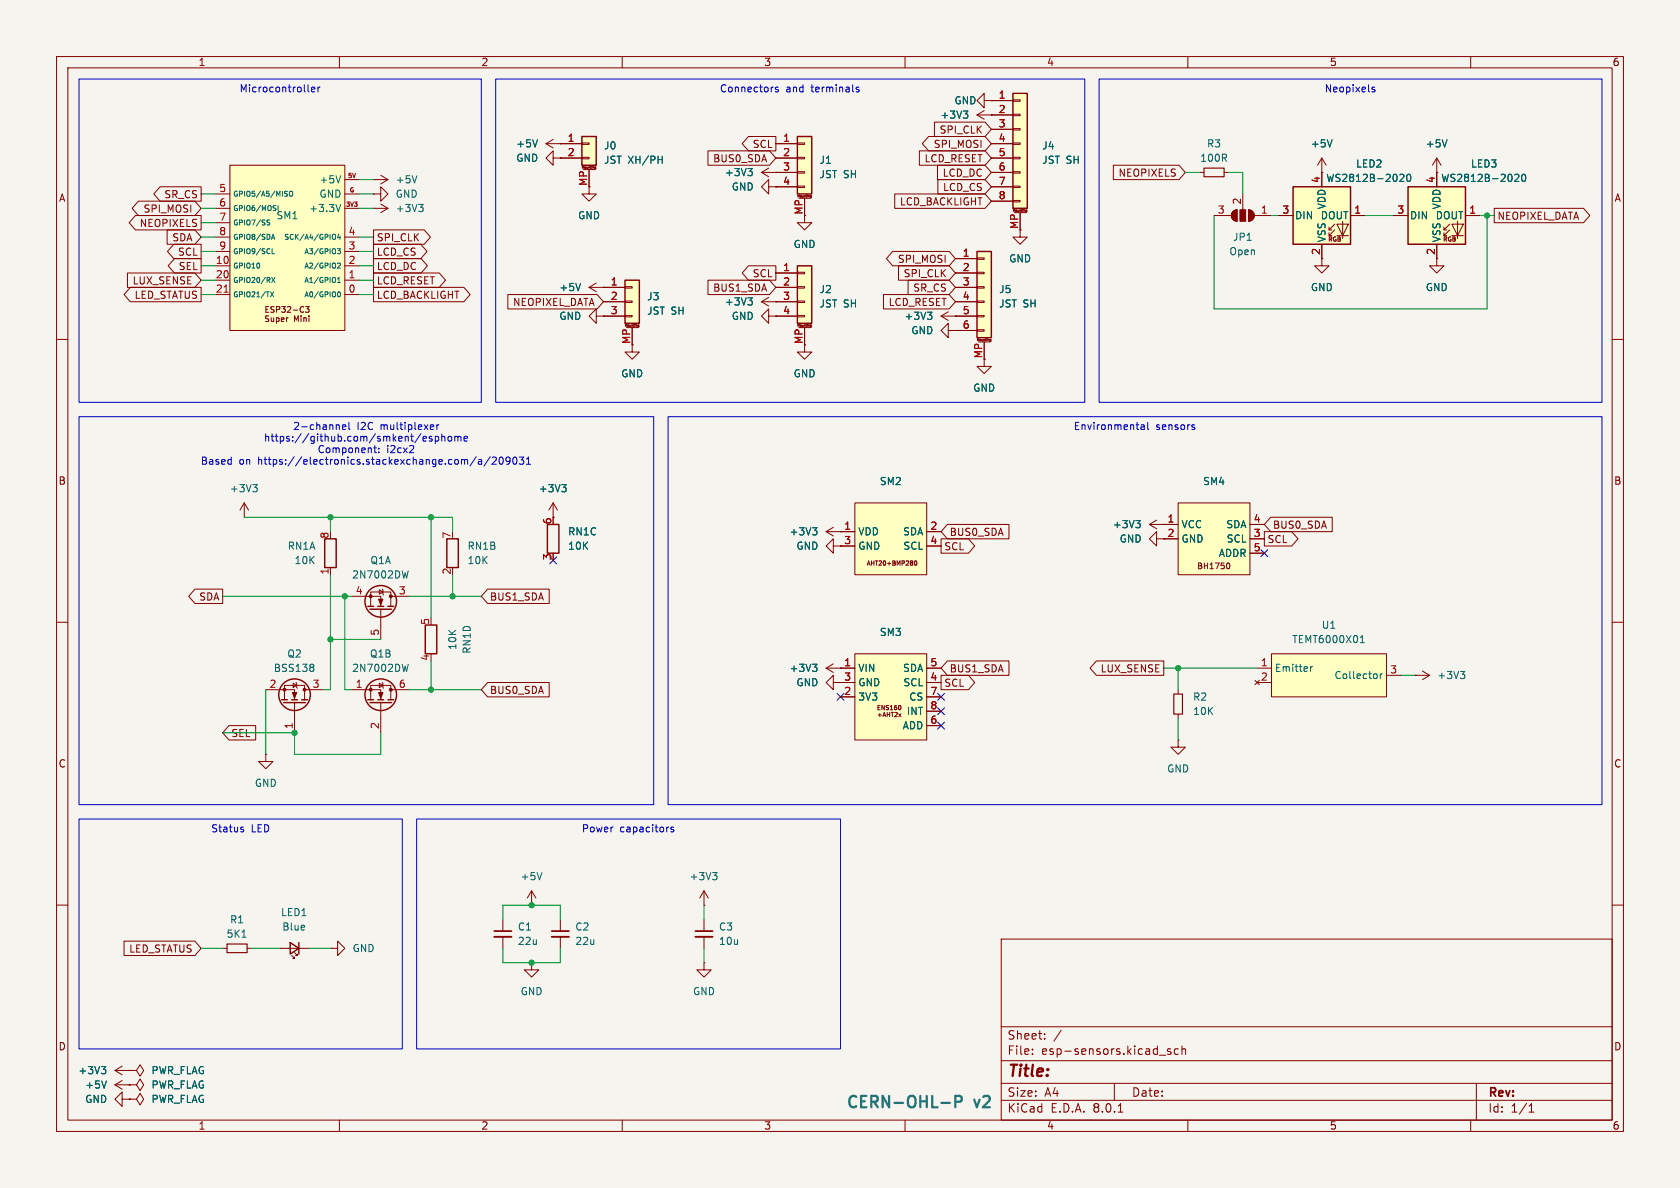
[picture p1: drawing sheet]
<svg xmlns="http://www.w3.org/2000/svg" width="297mm" height="210mm" viewBox="0 0 297 210" stroke-linecap="round" stroke-linejoin="round" font-family="sans-serif">
<path d="M0 0h297v210h-297z" fill="#f5f4ef" stroke="#f5f4ef" stroke-width=".18"/>
<g fill="none" stroke="#840000" stroke-width=".18">
<path d="M10 10h277v190h-277zM12 12h273v186h-273zM60 10v2M110 10v2M160 10v2M210 10v2M260 10v2M10 60h2M285 60h2M10 110h2M285 110h2M10 160h2"/>
<path d="M285 160h2M177 166h108v32h-108zM60 198v2M110 198v2M160 198v2M177 194.5h108M177 191.5h108M177 187.5h108M177 181.5h108M182.5 186.3v.1M182.5 185.5v.1M184.7 183.6v.1"/>
<path d="M184.7 182.8v.1M187.6 182.1l-1.3 2M197 191.5v3M197.7 196.6h.8M205 186.5h1.1M207 185.5l-.4-.1-.2 .2 .1 .2 .5 .2v.3h-.6M208.3 185.5l-.4-.1-.3 .3v.4l.1 .2h.6M209 185.5l.2-.1 .3 .1 .1 .9M209 184.9v1.5M210 198v2M260 198v2M261 191.5v6.5"/>
<path d="M270.3 196.6h.9M270.3 195.5l.4-.4v1.5"/>
</g>
<path d="M79 95.3h2v5h-2z" fill="none" stroke="#840000" stroke-width=".25"/>
<path d="M40.6 29.2h20.4v29.2h-20.4z" fill="#ffffc2"/>
<g fill="none" stroke="#840000" stroke-width=".18">
<path d="M38.1 36.8h2.5M38.1 34.3h2.5M38.1 39.4h2.5M40.6 29.2h20.4v29.2h-20.4zM61 36.8h2.5M61 34.3h2.5M61 31.8h2.5M66 36.8h.1M66 34.3h1.3v-1.3l1.3 1.3-1.3 1.3v-1.3M66 34.3h.1M66 31.8h.1M66 36.8h2.6"/>
<path d="M66 31.8h2.6M67.3 36.1l1.3 .7M67.3 31l1.3 .8M68.6 36.8l-1.3 .8M68.6 31.8l-1.3 .7M38.1 52.1h2.5M38.1 49.5h2.5M38.1 47h2.5M38.1 44.5h2.5M38.1 41.9h2.5M50.8 56.2h.1M54 54.2h.6l-.3 .4 .3 .1v.4l-.1 .1-.5-.1"/>
<path d="M61 52.1h2.5M61 49.5h2.5M61 47h2.5M61 44.5h2.5M61 41.9h2.5M43.2 91.4h.1M43.2 88.9l-.8 1.3M43.2 88.9v2.5M43.2 88.9l.7 1.3M97.8 88.9l-.8 1.3M97.8 88.9v2.5M97.8 88.9l.8 1.3"/>
<path d="M58.4 100.3v1.3M62.2 105.4h5.1v1.8M65.5 107.2v-2.6h3.6v2.6M67.1 104.3l.6 .3-.6 .4zM67.3 107.7v5.3M67.6 104.1l.1 .2v.7l.1 .2M69.1 105.4h3.3M146 118.1l1.3 .8M146 118.1h2.6M147.3 117.3l-1.3 .8M148.6 118.1h.1M94 157.5l-.8 1.3"/>
<path d="M94 157.5v2.5M94 157.5l.7 1.3M124.5 157.5l-.8 1.3M124.5 157.5v2.5M124.5 157.5l.7 1.3M88.9 162.6v2M88.9 165.6v2M94 160h.1M94 170.2v1.3h1.2l-1.2 1.2-1.3-1.2h1.3M94 170.2h.1M99.1 162.6v2M99.1 165.6v2"/>
<path d="M124.5 160h.1M124.5 170.2v1.3h1.2l-1.2 1.2-1.3-1.2h1.3M124.5 170.2h.1M124.5 162.6v2M124.5 165.6v2"/>
</g>
<g fill="none" stroke="#006464" stroke-width=".18">
<path d="M47.3 39.3l.4 .2-.1 .2-.3 .1M47.3 38.9h.4M48.7 36.3l.1 .1M48.7 36.9l.1 .2M49.2 36.3v.9M50.5 33.8h.3M50.6 34.3l.2 .1-.2 .3M51.3 33.8h.2l.2 .1v.5l-.2 .3-.3-.1v-.5zM60.2 36.1l-.4 1.3M60.2 31.1l-.4 1.2M73.7 31.1l-.4 1.2M74 36.1h.8l-.4 .5"/>
<path d="M74.6 36.6l.2 .3v.3l-.2 .2M47.8 51.6l.6 .9M48 42.3l.3-.9 .3 .9M48 49l.6 .9M48.1 42.1h.4M48.1 44v.9h.4M48.4 51.6l-.6 .9M48.6 49l-.6 .9M59 41.4l.2 .1 .1 .2v.5l-.3 .1M59.6 44h.6l-.3 .3 .2 .1v.4h-.4M59.7 51.9l.2-.3a.43 .43 0 0 1 .3 .4 .43 .43 0 0 1-.4 .4l-.1-.3M59.7 46.6l.3-.1 .2 .3-.6 .6h.6"/>
<path d="M59.7 49.9h.5M59.7 49.3l.2-.3v.9M59.9 41.4l-.2 .6h.5M60.1 41.7v.6M44.7 85.7h.8l-.4 .5M45.2 86.2l.3 .2v.3l-.3 .2M99.3 85.7h.8l-.4 .5M99.8 86.2l.3 .2v.3l-.3 .2M72.2 100.9l-.3 1.3M143.6 117.4h.8l-.4 .5M144.2 117.9l.2 .2v.3l-.2 .3M95.8 154.2l-.4 1.3"/>
<path d="M126 154.2h.8l-.5 .5M126.5 154.7l.3 .3v.3l-.3 .2"/>
</g>
<path d="M39.6 51.7h.7" fill="none" stroke="#a90000" stroke-width=".18"/>
<path d="M87.4 165.6h3M97.5 165.6h3.1M122.9 165.6h3.1" fill="none" stroke="#840000" stroke-width=".33"/>
<path d="M87.4 164.6h3M97.5 164.6h3.1M122.9 164.6h3.1" fill="none" stroke="#840000" stroke-width=".3"/>
<g fill="none" stroke="#840000" stroke-width=".25">
<path d="M57.4 95.3h2v5h-2zM96.8 92.7h2v5.1h-2zM65 107.2h1M65.4 107.7h3.8M66.8 107.2h1M68.6 107.2h1"/>
<circle cx="67.3" cy="106.3" r="2.79"/>
</g>
<g fill="#840000" stroke="#840000" stroke-width=".18">
<path d="M66.9 105.9h.8l-.4 1z"/>
<circle cx="65.5" cy="105.4" r=".25"/>
<circle cx="69.1" cy="105.4" r=".25"/>
</g>
<path d="M151.1 115.6h12.7v15.2h-12.7z" fill="#ffffc2"/>
<g fill="none" stroke="#840000" stroke-width=".18">
<path d="M148.6 118.1h2.5M151.1 115.6h12.7v15.2h-12.7zM163.8 118.1h2.6M147.3 120.7v-1.3l-1.3 1.3 1.3 1.2v-1.2h1.3M148.6 120.7h.1M148.6 123.2h2.5M148.6 120.7h2.5M155.2 125.1h.3M155.2 126.4h.6M155.5 126.1v.6M155.6 124.7h-.4v.8h.4M156.1 126.7l.2-.8 .3 .8"/>
<path d="M156.2 126.5h.3M156.3 124.7v.8l-.4-.8v.8M156.8 125.9v.8M156.8 126.3h.5M157.1 124.7l-.4 .1a.32 .32 0 0 0 .4 .4l-.1 .2h-.3M157.3 125.9v.8M157.4 125.5h.4M157.4 124.9l.2-.2v.8M157.5 125.9h.5M157.8 125.9v.8M158.2 126l.3-.1 .1 .2-.4 .6h.4M158.5 124.7l-.3 .2-.1 .4 .2 .2 .2-.1v-.4h-.2l-.2 .1"/>
<path d="M158.9 126.2l.4 .5M158.9 124.8l.1-.1a.37 .37 0 0 1 .3 .4 .37 .37 0 0 1-.4 .3l-.1-.2zM159.3 126.2l-.4 .5M163.8 123.2h2.6M163.8 120.7h2.6M163.8 128.3h2.6M163.8 125.7h2.6M208.3 130.8v1.3h1.2l-1.2 1.3-1.3-1.3h1.3M208.3 130.8h.1"/>
</g>
<path d="M224.8 115.6h20.3v7.6h-20.3z" fill="#ffffc2"/>
<g fill="none" stroke="#840000" stroke-width=".18">
<path d="M212.1 30.5h.8M216.4 30.5h.8M222.2 118.1h2.6M224.8 115.6h20.3v7.6h-20.3zM245.1 119.4h2.5M250.2 119.4h.1M250.2 119.4h2.5M251.5 118.6l1.2 .8M252.7 119.4l-1.2 .7M62.2 121.9h5.1v1.8M65.5 123.7v-2.5h3.6v2.5M67.1 120.8l.6 .4-.6 .3z"/>
<path d="M67.3 124.2v5.3M67.6 120.7l.1 .1v.7l.1 .2M69.1 121.9h3.3M208.3 121.9v.8M208.3 126.2v.8M221.9 120.3l.7 .7M222.2 120.7h2.6M222.6 120.3l-.7 .7"/>
</g>
<path d="M72.2 117.4l-.3 1.3M231.7 117.8v.9M232.1 117.8l-.4 .3M240.5 113.6h.7M240.5 112.7l.3-.4v1.3M243.4 119.2l.1 .2-.1 .5M244 119.1v.9M244.4 119.1l-.4 .3M258.2 118.7h.8l-.5 .5M258.7 119.2l.3 .2v.3l-.3 .3" fill="none" stroke="#006464" stroke-width=".18"/>
<path d="M212.9 29.7h3.5v1.5h-3.5zM207.5 122.7h1.5v3.5h-1.5z" fill="none" stroke="#840000" stroke-width=".2"/>
<g fill="none" stroke="#840000" stroke-width=".25">
<path d="M65 123.7h1M65.4 124.2h3.8M66.8 123.7h1M68.6 123.7h1"/>
<circle cx="67.3" cy="122.8" r="2.79"/>
</g>
<g fill="#840000" stroke="#840000" stroke-width=".18">
<path d="M66.9 122.4h.8l-.4 1z"/>
<circle cx="65.5" cy="121.9" r=".25"/>
<circle cx="69.1" cy="121.9" r=".25"/>
</g>
<path d="M248.9 33h10.2v10.2h-10.2z" fill="#ffffc2"/>
<g fill="none" stroke="#840000" stroke-width=".18">
<path d="M246.4 38.1h2.5M254 30.5v2.5M256.3 39.6l-1 1v-.5M256.7 39.6h2l-1 2.1zM257.7 39.1v3.1M259.1 38.1h2.5M254 43.2v2.5M255.3 41.7h.5M255.3 40.6h.5M256.3 40.6l-1 1.1v-.6M256.7 41.7h2M203.2 92.7l1.3 .8"/>
<path d="M203.2 92.7h2.5M204.5 95.3v-1.3l-1.3 1.3 1.3 1.2v-1.2h1.2M204.5 91.9l-1.3 .8M205.7 92.7h.1"/>
</g>
<path d="M248.9 33h10.2v10.2h-10.2z" fill="none" stroke="#840000" stroke-width=".25"/>
<path d="M267.8 30.9l.5-.1 .2 .4-.8 .9h.8M269.1 30.9l.2-.1a.68 .68 0 0 1 .4 .6 .68 .68 0 0 1-.4 .7l-.2-.1-.1-.4zM200.8 92h.8l-.4 .5M201.3 92.5l.3 .2v.3l-.3 .3" fill="none" stroke="#006464" stroke-width=".18"/>
<path d="M228.6 33h10.2v10.2h-10.2z" fill="#ffffc2"/>
<g fill="none" stroke="#840000" stroke-width=".18">
<path d="M214.6 38.1h3.1M218 37.4l.7-.3v2a1.02 1.02 0 0 1-.9-.6 1.02 1.02 0 0 1 .2-1.1zM219.7 34.3v2.8M220.7 37.1a1.02 1.02 0 0 1 1 1 1.02 1.02 0 0 1-1 1zM221.7 38.1h3.1M226.1 38.1h2.5M233.7 30.5h.1M233.7 27.9v5.1M233.7 27.9l-.8 1.3M233.7 27.9l.7 1.3M236 39.6l-1.1 1v-.5M236.3 39.6h2.1l-1 2.1z"/>
<path d="M237.4 39.1v3.1M238.8 38.1h2.5M254 30.5h.1M254 27.9l-.8 1.3M254 27.9v2.6M254 27.9l.8 1.3M233.7 43.2v3.8h1.2l-1.2 1.3-1.3-1.3h1.3M234.9 41.7h.6M234.9 40.6h.6M236 40.6l-1.1 1.1v-.6M236.3 41.7h2.1M254 45.7v1.3h1.3l-1.3 1.3-1.3-1.3h1.3"/>
<path d="M47 133.4v1.2h1.3l-1.3 1.3-1.3-1.3h1.3M47 133.4h.1"/>
</g>
<path d="M228.6 33h10.2v10.2h-10.2z" fill="none" stroke="#840000" stroke-width=".25"/>
<path d="M235.5 24.7l-.4 1.3M247.5 30.9l.5-.1 .2 .4-.8 .9h.8M248.8 30.9l.2-.1a.68 .68 0 0 1 .4 .6 .68 .68 0 0 1-.4 .7l-.2-.1-.1-.4zM255.8 24.7l-.4 1.3" fill="none" stroke="#006464" stroke-width=".18"/>
<g fill="#840000" stroke="#840000" stroke-width=".18">
<path d="M220.7 37.1a1.02 1.02 0 0 1 1 1 1.02 1.02 0 0 1-1 1z"/>
<path d="M219.2 37.1h1v2h-1z"/>
<path d="M218 37.4l.7-.3v2a1.02 1.02 0 0 1-.9-.6 1.02 1.02 0 0 1 .2-1.1z"/>
</g>
<path d="M141 24.1h2.5v10.2h-2.5z" fill="#ffffc2"/>
<g fill="none" stroke="#840000" stroke-width=".18">
<path d="M137.2 25.4h3.8M137.2 27.9h3.8M137.2 30.5h3.8M137.2 33h3.8M141 32.9h1.2v.2h-1.2zM141 30.4h1.2v.2h-1.2zM141 27.8h1.2v.3h-1.2zM141 25.3h1.2v.2h-1.2zM141.2 35.1h2.1M142.2 35.1v3M143.3 35h.1M143.3 34.8h.1"/>
<path d="M143.3 34.6h.1v.3M143.3 34.6h.1M143.4 35h.1M143.4 34.9v.1M143.4 34.9h.1M47 121.9h5.1v1.8M50.3 123.7v-2.5h3.5v2.5M51.8 120.8l.7 .4-.7 .3zM52.1 124.2v5.3M52.3 120.7l.2 .1v.7l.1 .2M53.8 121.9h3.3M39.4 167.6h.7"/>
<path d="M43.7 167.6h.7M49.5 167.6h5.1M51.6 168.9l.5 .5h-.3h.3v-.2M52.1 168.4l.5 .5h-.3h.3v-.2M58.4 167.6h1.3v-1.2l1.3 1.2-1.3 1.3v-1.3M58.4 167.6h.1M20.3 189.2l1.3 .8M20.3 189.2h2.6M20.3 191.8l1.3 .7M20.3 191.8h2.6M21.6 194.3v-1.3l-1.3 1.3 1.3 1.3v-1.3h1.3M21.6 188.5l-1.3 .7"/>
<path d="M21.6 191l-1.3 .8M22.9 194.3h.1M22.9 189.2h.1M22.9 194.3h1.2l.7-1 .6 1-.6 1-.7-1M22.9 191.8h.1M22.9 191.8h1.2l.7-1 .6 1-.6 1-.7-1M22.9 189.2h1.2l.7-1 .6 1-.6 1-.7-1"/>
</g>
<g fill="none" stroke="#840000" stroke-width=".25">
<path d="M141 24.1h2.5v10.2h-2.5zM75.2 110.5h2v5.1h-2zM49.8 123.7h1M50.2 124.2h3.8M51.6 123.7h1M53.3 123.7h1.1M51.3 166.6l1.5 1-1.5 1.1zM52.8 166.6v2.1"/>
<circle cx="52.1" cy="122.8" r="2.79"/>
</g>
<path d="M55.2 117.4l.3 .3-.3 .3 .3 .2v.2l-.3 .3M42.8 165.7h.7M17.9 188.5h.8l-.4 .5M18.5 189l.2 .3v.3l-.2 .2M18.8 191.1l-.4 1.2" fill="none" stroke="#006464" stroke-width=".18"/>
<path d="M40.1 166.9h3.6v1.5h-3.6z" fill="none" stroke="#840000" stroke-width=".2"/>
<g fill="#840000" stroke="#840000" stroke-width=".18">
<path d="M51.7 122.4h.8l-.4 1z"/>
<circle cx="50.3" cy="121.9" r=".25"/>
<circle cx="53.8" cy="121.9" r=".25"/>
</g>
<path d="M141 47h2.5v10.2h-2.5z" fill="#ffffc2"/>
<g fill="none" stroke="#840000" stroke-width=".18">
<path d="M137.2 48.3h3.8M137.2 50.8h3.8M137.2 53.3h3.8M137.2 55.9h3.8M141 55.8h1.2v.2h-1.2zM141 53.2h1.2v.3h-1.2zM141 50.7h1.2v.2h-1.2zM141 48.1h1.2v.3h-1.2zM141.2 57.9h2.1M142.2 57.9v3.1M143.3 57.5h.1v.3h-.1M143.3 57.7h.1"/>
<path d="M166.4 55.9h2.5M166.4 55.9l1.2 .7M167.6 58.4v-1.2l-1.2 1.2 1.2 1.3v-1.3h1.3M167.6 55.1l-1.2 .8M168.9 55.9h.1M168.9 58.4h.1"/>
</g>
<path d="M141 47h2.5v10.2h-2.5z" fill="none" stroke="#840000" stroke-width=".25"/>
<path d="M164 55.2h.7l-.4 .5M164.5 55.7l.2 .2v.3l-.2 .3" fill="none" stroke="#006464" stroke-width=".18"/>
<path d="M172.7 44.5h2.6v15.2h-2.6z" fill="#ffffc2"/>
<g fill="none" stroke="#840000" stroke-width=".18">
<path d="M168.9 45.7h3.8M168.9 48.3h3.8M168.9 50.8h3.8M168.9 53.3h3.8M168.9 55.9h3.8M168.9 58.4h3.8M172.7 58.3h1.3v.2h-1.3zM172.7 55.8h1.3v.2h-1.3zM172.7 53.2h1.3v.3h-1.3zM172.7 50.7h1.3v.2h-1.3zM172.7 48.1h1.3v.3h-1.3zM172.7 45.6h1.3v.2h-1.3z"/>
<path d="M175.2 60v.3l-.2 .1M180.3 40.6v1.3h1.3l-1.3 1.3-1.2-1.3h1.2M173 60.5h2M174 60.5v3M175 60.2h.2M175 60h.1M175 60h.2"/>
</g>
<path d="M172.7 44.5h2.6v15.2h-2.6z" fill="none" stroke="#840000" stroke-width=".25"/>
<path d="M102.9 24.1h2.5v5.1h-2.5z" fill="#ffffc2"/>
<path d="M99.1 25.4h3.8M99.1 27.9h3.8M102.9 27.8h1.2v.3h-1.2zM102.9 25.3h1.2v.2h-1.2zM103.1 30h2.1M104.1 30v3M105.2 29.5h.1v.4M105.2 29.9h.1M105.2 29.7h.1M105.3 29.9h.1" fill="none" stroke="#840000" stroke-width=".18"/>
<path d="M102.9 24.1h2.5v5.1h-2.5z" fill="none" stroke="#840000" stroke-width=".25"/>
<path d="M116.3 28.2h.8M117.1 27.6v1.3" fill="none" stroke="#006464" stroke-width=".18"/>
<path d="M179.1 16.5h2.5v20.3h-2.5z" fill="#ffffc2"/>
<g fill="none" stroke="#840000" stroke-width=".18">
<path d="M174 17.8v-1.3l-1.3 1.3 1.3 1.3v-1.3h1.3M175.3 17.8h.1M175.3 17.8h3.8M179.1 17.7h1.2v.2h-1.2zM142.2 38.1v1.3h1.3l-1.3 1.2-1.2-1.2h1.2M175.3 20.3h3.8M175.3 22.9h3.8M175.3 25.4h3.8M175.3 27.9h3.8M175.3 30.5h3.8M175.3 33h3.8M175.3 35.6h3.8"/>
<path d="M179.1 35.4h1.2v.3h-1.2zM179.1 32.9h1.2v.2h-1.2zM179.1 30.4h1.2v.2h-1.2zM179.1 27.8h1.2v.3h-1.2zM179.1 25.3h1.2v.2h-1.2zM179.1 22.7h1.2v.3h-1.2zM179.1 20.2h1.2v.2h-1.2zM179.3 37.6h2.1M180.3 37.6v3M181.4 37.3v.1M181.4 37.4h.1M181.4 37.1v.1"/>
<path d="M181.4 37.1h.1M181.5 37.1v.3l-.1 .1M134.6 53.3l1.3 .8M134.6 53.3h2.6M135.9 55.9v-1.3l-1.3 1.3 1.3 1.3v-1.3h1.3M135.9 52.6l-1.3 .7M137.2 55.9h.1M137.2 53.3h.1M142.2 61v1.2h1.3l-1.3 1.3-1.2-1.3h1.2"/>
</g>
<path d="M179.1 16.5h2.5v20.3h-2.5z" fill="none" stroke="#840000" stroke-width=".25"/>
<path d="M132.2 52.6h.8l-.4 .5M132.8 53.1l.2 .3v.3l-.2 .2" fill="none" stroke="#006464" stroke-width=".18"/>
<path d="M110.5 49.5h2.5v7.7h-2.5z" fill="#ffffc2"/>
<g fill="none" stroke="#840000" stroke-width=".18">
<path d="M174 19.6l-1.3 .7M96.5 25.4l1.3 .8M96.5 25.4h2.6M97.8 27.9v-1.2l-1.3 1.2 1.3 1.3v-1.3h1.3M97.8 24.6l-1.3 .8M99.1 25.4h.1M99.1 27.9h.1M104.1 33v1.3h1.3l-1.3 1.3-1.2-1.3h1.2M172.7 20.3l1.3 .8M172.7 20.3h2.6M175.3 20.3h.1M104.1 50.8h6.4"/>
<path d="M104.1 50.8l1.3 .8M105.4 55.9v-1.3l-1.3 1.3 1.3 1.3v-1.3h1.3M105.4 50l-1.3 .8M106.7 50.8h.1M106.7 55.9h.1M106.7 53.3h3.8M106.7 55.9h3.8M110.5 55.8h1.3v.2h-1.3zM110.5 53.2h1.3v.3h-1.3zM110.5 50.7h1.3v.2h-1.3zM110.7 57.9h2.1M111.8 57.9v4.3h1.2l-1.2 1.3-1.3-1.3h1.3"/>
<path d="M112.8 57.5h.1v.3M112.8 57.8h.1M112.8 57.7h.1M112.9 57.8h.1M174 63.5v1.3h1.3l-1.3 1.2-1.3-1.2h1.3M146 94l1.3 .7M146 94h2.6M147.3 93.2l-1.3 .8M148.6 94h.1"/>
</g>
<path d="M110.5 49.5h2.5v7.7h-2.5z" fill="none" stroke="#840000" stroke-width=".25"/>
<path d="M170.3 19.6h.8l-.4 .5M95 24.7l-.4 1.3M170.9 20.1l.2 .3v.3l-.2 .2M102.6 50.1l-.4 1.3M143.6 93.3h.8l-.4 .5M144.2 93.8l.2 .2v.3l-.2 .3" fill="none" stroke="#006464" stroke-width=".18"/>
<path d="M151.1 88.9h12.7v12.7h-12.7z" fill="#ffffc2"/>
<path d="M134.6 30.5l1.3 .7M134.6 30.5h2.6M135.9 29.7l-1.3 .8M137.2 30.5h.1M147.3 96.5v-1.2l-1.3 1.2 1.3 1.3v-1.3h1.3M148.6 96.5h.1M148.6 94h2.5M148.6 96.5h2.5M151.1 88.9h12.7v12.7h-12.7zM161.7 99.2h.1a.37 .37 0 0 1 .3 .3 .37 .37 0 0 1-.3 .4l-.1-.3zM163.8 94h2.6M163.8 96.5h2.6" fill="none" stroke="#840000" stroke-width=".18"/>
<path d="M132.2 29.8h.8l-.4 .5M132.8 30.3l.2 .2v.3l-.2 .3" fill="none" stroke="#006464" stroke-width=".18"/>
<path d="M208.3 88.9h12.7v12.7h-12.7z" fill="#ffffc2"/>
<g fill="none" stroke="#840000" stroke-width=".18">
<path d="M175.3 17.8h.1M175.3 17.8h3.8M23.9 38.1h11.7v2.5h-11.7l-1.1-1.2zM24.5 35.6h9.9l1.2 1.2-1.2 1.3h-9.9l-1.1-1.3zM28.3 33h7.3v2.6h-7.3l-1.1-1.3zM99.1 25.4h.1M99.1 27.9h.1M99.1 25.4h3.8M99.1 27.9h3.8M104.1 30v3M125.2 26.7h10.8l1.2 1.2-1.2 1.3h-10.8zM132.3 24.1h4.9v2.6h-4.9l-1.1-1.3z"/>
<path d="M135.9 33v-1.2l-1.3 1.2 1.3 1.3v-1.3h1.3M137.2 33h.1M137.2 30.5h.1M137.2 25.4h3.8M137.2 27.9h3.8M137.2 30.5h3.8M137.2 33h3.8M142.2 35.1v3M158.2 34.3h15.9l1.2 1.3-1.2 1.2h-15.9zM162.5 26.7h11.6l1.2 1.2-1.2 1.3h-11.6zM164.2 24.1h9.9l1.2 1.3-1.2 1.3h-9.9l-1.1-1.3zM165.2 21.6h8.9l1.2 1.3-1.2 1.2h-8.9z"/>
<path d="M165.7 29.2h8.4l1.2 1.3-1.2 1.3h-8.4zM165.8 31.7h8.3l1.2 1.3-1.2 1.3h-8.3zM175.3 20.3h.1M175.3 25.4h3.8M175.3 27.9h3.8M175.3 30.5h3.8M175.3 33h3.8M175.3 20.3h3.8M175.3 22.9h3.8M175.3 35.6h3.8M180.3 37.6v3M196.8 29.2h11.6l1.1 1.3-1.1 1.3h-11.6z"/>
<path d="M226.1 38.1h2.5M233.7 30.5h.1M233.7 30.5v2.5M238.8 38.1h2.5M246.4 38.1h2.5M254 30.5h.1M254 30.5v2.5M259.1 38.1h2.5M264.2 36.8h15.7l1.2 1.3-1.2 1.3h-15.7zM22.5 48.3h11.9l1.2 1.2-1.2 1.3h-11.9zM23 50.8h12.6v2.5h-12.6l-1.1-1.2zM29.5 40.6h4.9l1.2 1.3-1.2 1.3h-4.9z"/>
<path d="M30.7 43.2h4.9v2.5h-4.9l-1.1-1.2zM30.8 45.7h4.8v2.6h-4.8l-1.1-1.3zM66 45.7h8.4l1.2 1.3-1.2 1.3h-8.4zM66 48.3h11.7l1.1 1.2-1.1 1.3h-11.7zM66 50.8h16l1.1 1.3-1.1 1.2h-16zM66 43.2h8.4l1.1 1.3-1.1 1.2h-8.4zM66 40.6h9l1.1 1.3-1.1 1.3h-9zM89.8 52.1h15.8l1.1 1.2-1.1 1.3h-15.8zM106.7 50.8h.1M106.7 55.9h.1M106.7 50.8h3.8M106.7 53.3h3.8"/>
<path d="M106.7 55.9h3.8M111.8 57.9v3.1M125.2 49.5h10.8l1.2 1.3-1.2 1.3h-10.8zM132.3 47h4.9v2.5h-4.9l-1.1-1.2zM137.2 53.3h.1M137.2 55.9h.1M137.2 50.8h3.8M137.2 53.3h3.8M137.2 55.9h3.8M137.2 48.3h3.8M142.2 57.9v3.1M156.2 52.1h11.6l1.1 1.2-1.1 1.3h-11.6z"/>
<path d="M157.8 44.4h10l1.1 1.3-1.1 1.3h-10l-1.1-1.3zM158.8 47h9l1.1 1.3-1.1 1.2h-9zM160.5 49.5h7.3l1.1 1.3-1.1 1.3h-7.3zM168.9 58.4h.1M168.9 55.9h.1M168.9 50.8h3.8M168.9 53.3h3.8M168.9 55.9h3.8M168.9 45.7h3.8M168.9 48.3h3.8M168.9 58.4h3.8M233.7 43.2v2.5"/>
<path d="M254 43.2v2.5M174 60.5v3M148.6 96.5h.1M148.6 94h.1M148.6 94h2.5M148.6 96.5h2.5M163.8 94h2.6M163.8 96.5h2.6M166.4 95.2h4.8l1.1 1.3-1.1 1.3h-4.8zM167.5 92.7h10.9v2.6h-10.9l-1.1-1.3zM205.7 92.7h.1M205.7 92.7h2.6"/>
<path d="M205.7 95.3h2.6M208.3 88.9h12.7v12.7h-12.7zM217.1 99.5a.54 .54 0 0 1 .3 .5 .54 .54 0 0 1-.3 .5M221 92.7h2.5M221 95.3h2.5M221 97.8h2.5M223.5 94h4.9l1.1 1.3-1.1 1.2h-4.9zM224.6 91.4h10.9v2.6h-10.9l-1.1-1.3zM34.5 104.1h4.9v2.6h-4.9l-1.1-1.3zM86.2 104.1h10.9v2.6h-10.9l-1.1-1.3zM148.6 118.1h.1M148.6 118.1h2.5"/>
<path d="M163.8 118.1h2.6M166.4 119.4h4.8l1.1 1.3-1.1 1.2h-4.8zM167.5 116.8h10.9v2.6h-10.9l-1.1-1.3zM193.8 116.8h11.9v2.6h-11.9l-1.1-1.3zM40.5 128.3h4.7v2.5h-4.7l-1.1-1.3zM86.2 120.6h10.9v2.6h-10.9l-1.1-1.3zM148.6 120.7h.1M148.6 123.2h2.5M148.6 120.7h2.5M163.8 123.2h2.6M163.8 120.7h2.6M163.8 128.3h2.6"/>
<path d="M163.8 125.7h2.6M21.9 166.4h12.5l1.2 1.2-1.2 1.3h-12.5zM22.9 189.2h.1M22.9 191.8h.1M22.9 194.3h.1"/>
</g>
<path d="M166.4 195h1.5M168.9 194.8h.8a.54 .54 0 0 0 .4-.5 .54 .54 0 0 0-.4-.6h-.8v2" fill="none" stroke="#0099b0" stroke-width=".4"/>
<g fill="none" stroke="#0000c2" stroke-width=".18">
<path d="M14 14h71.1v57.1h-71.1zM54.5 16.1l.1 .1M55.1 15.8l.6-.1-.1-.2-.4-.1-.1 .2v.6h.5M56.2 15.4v.8M56.6 15.4l-.4 .2M87.6 14h104.2v57.1h-104.2zM137.6 15.5l-.3-.1-.2 .2v.2l.5 .1v.3h-.5M151.8 15.5l-.3-.1-.2 .2 .1 .2 .4 .1v.3h-.5M194.3 14h88.9v57.1h-88.9zM243 15.5l-.3-.1-.2 .2 .1 .2 .4 .1v.3h-.5M14 73.7h101.6v68.5h-101.6zM60.5 75.5l.6-.1v-.3h-.4l-.2 .2 .1 .6h.5"/>
<path d="M61.7 74.7v1.1l.2 .1M66.3 78.8v1l.3 .2M67 79.9v.1M73.1 79.3l-.7 .7h.7M75.3 77.9l-.3 .1M75.4 77.3v.1l-.6 .2M75.9 77.3v.2l.5 .2-.2 .3-.3-.1M76.5 75.1l.2 .3-.6 .1M76.6 75.9h-.1M77 77.2l.3-.1 .3 .3-.2 .5h-.4M77 77.1v1.3M77.2 75.1v.8"/>
<path d="M77.6 75.1l-.4 .2M78.1 77.3l.2-.2 .3 .1v.8M78.1 76.7v1.3M79.3 77.3l.1-.2 .4 .2 .1 .4-.2 .2-.3 .1-.1-.1zM80.4 77.3l.4-.2 .1 .2M80.4 77.1v.9M80.9 77.3l.2-.2 .3 .1 .1 .8M80.9 77.3v.7M82 77.6l.6-.2v-.2l-.4-.1-.2 .2 .1 .6h.5M118.1 73.7h165.1v68.5h-165.1zM201.7 75.1h.5l.1 .8M202.3 75.4l-.4 .1-.2 .1 .2 .3h.4"/>
<path d="M202.9 74.7v1.1l.2 .1M211.1 75.5l.1 .2-.1 .2M211.1 75.1h.1M84.2 80.7l-1.1 1.7M84.6 81.3h.5l.1 .8M85.2 81.5l-.5 .1-.2 .2 .2 .3 .5-.1M86.7 80.7l-1.1 1.7M87 80.9l.5-.1 .3 .4-.8 .9h.8M88.4 80.9l.1-.1a.68 .68 0 0 1 .5 .6 .68 .68 0 0 1-.5 .7l-.1-.2-.2-.3zM90.2 81.3l-.3 .3-.3-.1-.2-.2 .2-.4 .3-.1 .2 .1a.84 .84 0 0 1-.3 1.2h-.2M90.8 80.9l.2-.1a.68 .68 0 0 1 .4 .6 .68 .68 0 0 1-.4 .7l-.2-.2-.1-.3zM91.8 80.8h.8l-.4 .5 .3 .1v.5l-.2 .2-.5-.2"/>
<path d="M93.1 82.1h.7M93.1 81.2l.3-.4v1.3M14 144.8h57.1v40.6h-57.1zM42.7 146.6l.3 .1 .1 .2-.2 .2h-.2M42.7 146.2l.3 .1M73.7 144.8h74.9v40.6h-74.9zM118.1 146.2h.1M119.1 146.3l-.3-.1-.2 .2 .1 .2 .4 .1v.3h-.5"/>
</g>
<g fill="none" stroke="#009600" stroke-width=".18">
<path d="M35.6 34.3h2.5M35.6 36.8h2.5M35.6 39.4h2.5M63.5 31.8h2.5M63.5 34.3h2.5M63.5 36.8h2.5M209.5 30.5h2.6M214.6 38.1v16.5h48.3v-16.5M217.2 30.5h2.5v3.8M224.8 38.1h1.3M241.3 38.1h5.1M261.6 38.1h2.6"/>
<path d="M35.6 41.9h2.5M35.6 52.1h2.5M35.6 44.5h2.5M35.6 47h2.5M35.6 49.5h2.5M63.5 41.9h2.5M63.5 52.1h2.5M63.5 44.5h2.5M63.5 47h2.5M63.5 49.5h2.5M43.2 91.4h36.8v2.6M58.4 91.4v2.6"/>
<path d="M76.2 91.4v17.8M39.4 105.4h22.8M58.4 101.6v20.3h-1.3M58.4 113h8.9M61 105.4v16.5h1.2M72.4 105.4h12.7M76.2 116.8v5.1M80 101.6v3.8M205.7 118.1h16.5M208.3 118.1v3.8M247.6 119.4h2.6M39.4 129.5h12.7v3.9h15.2v-3.9"/>
<path d="M47 121.9v11.5M72.4 121.9h12.7M208.3 127v3.8M35.6 167.6h3.8M44.4 167.6h5.1M54.6 167.6h3.8M88.9 162.6v-2.6h10.2v2.6M88.9 167.6v2.6h10.2v-2.6M124.5 160v2.6M124.5 167.6v2.6"/>
</g>
<path d="M97.2 98.5l1.2 1.2M98.4 98.5l-1.2 1.2M222.9 97.2l1.2 1.2M224.1 97.2l-1.2 1.2M148 122.6l1.2 1.2M149.2 122.6l-1.2 1.2M165.8 125.1l1.2 1.2M165.8 122.6l1.2 1.2M165.8 127.7l1.2 1.2M167 125.1l-1.2 1.2M167 122.6l-1.2 1.2M167 127.7l-1.2 1.2" fill="none" stroke="#000084" stroke-width=".18"/>
<g fill="none" stroke="#006464" stroke-width=".18">
<path d="M170.3 19.6h.8l-.4 .5M95 24.7l-.4 1.3M116.3 28.2h.8M117.1 27.6v1.3M132.2 29.8h.8l-.4 .5M132.8 30.3l.2 .2v.3l-.2 .3M170.9 20.1l.2 .3v.3l-.2 .2M235.5 24.7l-.4 1.3M247.5 30.9l.5-.1 .2 .4-.8 .9h.8M248.8 30.9l.2-.1a.68 .68 0 0 1 .4 .6 .68 .68 0 0 1-.4 .7l-.2-.1-.1-.4zM255.8 24.7l-.4 1.3M267.8 30.9l.5-.1 .2 .4-.8 .9h.8"/>
<path d="M269.1 30.9l.2-.1a.68 .68 0 0 1 .4 .6 .68 .68 0 0 1-.4 .7l-.2-.1-.1-.4zM102.6 50.1l-.4 1.3M132.2 52.6h.8l-.4 .5M132.8 53.1l.2 .3v.3l-.2 .2M164 55.2h.7l-.4 .5M164.5 55.7l.2 .2v.3l-.2 .3M99.3 85.7h.8l-.4 .5M99.8 86.2l.3 .2v.3l-.3 .2M143.6 93.3h.8l-.4 .5M144.2 93.8l.2 .2v.3l-.2 .3M200.8 92h.8l-.4 .5M201.3 92.5l.3 .2v.3l-.3 .3"/>
<path d="M143.6 117.4h.8l-.4 .5M144.2 117.9l.2 .2v.3l-.2 .3M17.9 188.5h.8l-.4 .5M18.5 189l.2 .3v.3l-.2 .2M18.8 191.1l-.4 1.2"/>
</g>
<g fill="#009600" stroke="#009600" stroke-width=".18">
<circle cx="208.3" cy="118.1" r=".46"/>
<circle cx="58.4" cy="91.4" r=".46"/>
<circle cx="61" cy="105.4" r=".46"/>
<circle cx="76.2" cy="91.4" r=".46"/>
<circle cx="80" cy="105.4" r=".46"/>
<circle cx="52.1" cy="129.5" r=".46"/>
<circle cx="94" cy="170.2" r=".46"/>
<circle cx="94" cy="160" r=".46"/>
<circle cx="76.2" cy="121.9" r=".46"/>
<circle cx="58.4" cy="113" r=".46"/>
<circle cx="262.9" cy="38.1" r=".46"/>
</g>
<text font-size="2.8" fill="#840000" x="178" y="190.9">Title:</text>
<g font-size="2.8" fill="#0099b0">
<text x="149.4" y="196.4">CERN-OHL-P</text>
<text x="172.3" y="196.4">v2</text>
</g>
<g font-size="2.1" fill="#840000">
<text x="178" y="184">Sheet:</text>
<text x="178" y="186.7">File:</text>
<text x="184.1" y="186.7">esp-sensors.kicad_sch</text>
<text x="178" y="196.9">KiCad</text>
<text x="178" y="194.1">Size:</text>
<text x="184.7" y="194.1">A4</text>
<text x="185.7" y="196.9">E.D.A.</text>
<text x="193.3" y="196.9">8.0.1</text>
<text x="200" y="194.1">Date:</text>
<text x="263" y="194.3">Rev:</text>
<text x="263" y="196.9">Id:</text>
<text x="267.1" y="196.9">1/1</text>
</g>
<g font-size="1.8" fill="#840000">
<text x="35" y="11.9">1</text>
<text x="85" y="11.9">2</text>
<text x="135" y="11.9">3</text>
<text x="185" y="11.9">4</text>
<text x="235" y="11.9">5</text>
<text x="285" y="11.9">6</text>
<text x="166" y="23.8">SPI_CLK</text>
<text x="126" y="28.9">BUS0_SDA</text>
<text x="133" y="26.4">SCL</text>
<text x="163.3" y="28.9">LCD_RESET</text>
<text x="165" y="26.4">SPI_MOSI</text>
<text x="10.3" y="35.9">A</text>
<text x="29" y="35.2">SR_CS</text>
<text x="103.9" y="33" transform="rotate(-90 103.9 33)">MP</text>
<text x="166.6" y="31.4">LCD_DC</text>
<text x="166.6" y="34">LCD_CS</text>
<text x="197.6" y="31.4">NEOPIXELS</text>
<text x="285.3" y="35.9">A</text>
<text x="24.6" y="40.3">NEOPIXELS</text>
<text x="25.3" y="37.8">SPI_MOSI</text>
<text x="159" y="36.5">LCD_BACKLIGHT</text>
<text x="264.6" y="39.1">NEOPIXEL_DATA</text>
<text x="30.4" y="42.9">SDA</text>
<text x="31.4" y="45.4">SCL</text>
<text x="31.5" y="47.9">SEL</text>
<text x="66.5" y="47.9">LCD_DC</text>
<text x="66.5" y="45.4">LCD_CS</text>
<text x="66.5" y="42.9">SPI_CLK</text>
<text x="158.6" y="46.7">SPI_MOSI</text>
<text x="23.3" y="50.5">LUX_SENSE</text>
<text x="23.7" y="53">LED_STATUS</text>
<text x="66.5" y="50.5">LCD_RESET</text>
<text x="66.5" y="53">LCD_BACKLIGHT</text>
<text x="126" y="51.8">BUS1_SDA</text>
<text x="133" y="49.2">SCL</text>
<text x="159.7" y="49.2">SPI_CLK</text>
<text x="161.4" y="51.8">SR_CS</text>
<text x="90.6" y="54.3">NEOPIXEL_DATA</text>
<text x="157" y="54.3">LCD_RESET</text>
<text x="111.5" y="60.9" transform="rotate(-90 111.5 60.9)">MP</text>
<text x="142" y="60.9" transform="rotate(-90 142 60.9)">MP</text>
<text x="173.7" y="63.4" transform="rotate(-90 173.7 63.4)">MP</text>
<text x="10.3" y="85.9">B</text>
<text x="285.3" y="85.9">B</text>
<text x="167.8" y="94.9">BUS0_SDA</text>
<text x="206.3" y="95">2</text>
<text x="224.9" y="93.7">BUS0_SDA</text>
<text x="166.8" y="97.5">SCL</text>
<text x="224" y="96.2">SCL</text>
<text x="35.1" y="106.4">SDA</text>
<text x="86.5" y="106.4">BUS1_SDA</text>
<text x="167.8" y="119.1">BUS1_SDA</text>
<text x="194.5" y="119.1">LUX_SENSE</text>
<text x="86.5" y="122.9">BUS0_SDA</text>
<text x="166.8" y="121.6">SCL</text>
<text x="40.8" y="130.5">SEL</text>
<text x="10.3" y="135.9">C</text>
<text x="285.3" y="135.9">C</text>
<text x="22.7" y="168.6">LED_STATUS</text>
<text x="10.3" y="185.9">D</text>
<text x="285.3" y="185.9">D</text>
<text x="35" y="199.9">1</text>
<text x="85" y="199.9">2</text>
<text x="135" y="199.9">3</text>
<text x="185" y="199.9">4</text>
<text x="235" y="199.9">5</text>
<text x="285" y="199.9">6</text>
</g>
<g font-size="1.8" fill="#0000c2">
<text x="42.3" y="16.6">Microcontroller</text>
<text x="127.2" y="16.6">Connectors</text>
<text x="138.9" y="16.6">and</text>
<text x="143.5" y="16.6">terminals</text>
<text x="234.1" y="16.6">Neopixels</text>
<text x="51.7" y="76.3">2-channel</text>
<text x="63.1" y="76.3">I2C</text>
<text x="67.4" y="76.3">multiplexer</text>
<text x="189.7" y="76.3">Environmental</text>
<text x="204.3" y="76.3">sensors</text>
<text x="35.4" y="82.5">Based</text>
<text x="42.3" y="82.5">on</text>
<text x="45.7" y="82.5">https://electronics.stackexchange.com/a/209031</text>
<text x="46.6" y="78.4">https://github.com/smkent/esphome</text>
<text x="56.1" y="80.4">Component:</text>
<text x="68.3" y="80.4">i2cx2</text>
<text x="37.2" y="147.5">Status</text>
<text x="44.4" y="147.5">LED</text>
<text x="102.8" y="147.5">Power</text>
<text x="109.6" y="147.5">capacitors</text>
</g>
<g font-size="1.8" fill="#a90000">
<text x="176.5" y="17.5">1</text>
<text x="176.5" y="20.1">2</text>
<text x="176.5" y="22.6">3</text>
<text x="100.3" y="25.1">1</text>
<text x="100.3" y="27.7">2</text>
<text x="138.4" y="25.1">1</text>
<text x="138.4" y="27.7">2</text>
<text x="176.5" y="25.1">4</text>
<text x="176.5" y="27.7">5</text>
<text x="38.7" y="34">5</text>
<text x="138.4" y="30.2">3</text>
<text x="138.4" y="32.8">4</text>
<text x="176.5" y="30.2">6</text>
<text x="176.5" y="32.8">7</text>
<text x="176.5" y="35.3">8</text>
<text x="233.4" y="32.5" transform="rotate(-90 233.4 32.5)">4</text>
<text x="253.7" y="32.5" transform="rotate(-90 253.7 32.5)">4</text>
<text x="38.7" y="36.6">6</text>
<text x="38.7" y="39.1">7</text>
<text x="38.7" y="41.7">8</text>
<text x="61.5" y="41.7">4</text>
<text x="142" y="38" transform="rotate(-90 142 38)">MP</text>
<text x="180.1" y="40.6" transform="rotate(-90 180.1 40.6)">MP</text>
<text x="215.2" y="37.8">3</text>
<text x="219.5" y="36.3" transform="rotate(-90 219.5 36.3)">2</text>
<text x="222.8" y="37.8">1</text>
<text x="226.6" y="37.8">3</text>
<text x="239.3" y="37.8">1</text>
<text x="246.9" y="37.8">3</text>
<text x="259.6" y="37.8">1</text>
<text x="38.1" y="46.7">10</text>
<text x="38.7" y="44.2">9</text>
<text x="61.5" y="46.7">2</text>
<text x="61.5" y="44.2">3</text>
<text x="170.1" y="45.5">1</text>
<text x="233.4" y="45.2" transform="rotate(-90 233.4 45.2)">2</text>
<text x="253.7" y="45.2" transform="rotate(-90 253.7 45.2)">2</text>
<text x="38.1" y="49.3">20</text>
<text x="38.1" y="51.8">21</text>
<text x="61.5" y="51.8">0</text>
<text x="61.5" y="49.3">1</text>
<text x="107.9" y="50.5">1</text>
<text x="107.9" y="53.1">2</text>
<text x="138.4" y="48">1</text>
<text x="138.4" y="50.5">2</text>
<text x="138.4" y="53.1">3</text>
<text x="170.1" y="48">2</text>
<text x="170.1" y="50.5">3</text>
<text x="170.1" y="53.1">4</text>
<text x="107.9" y="55.6">3</text>
<text x="138.4" y="55.6">4</text>
<text x="170.1" y="55.6">5</text>
<text x="170.1" y="58.2">6</text>
<text x="58.2" y="95.3" transform="rotate(-90 58.2 95.3)">8</text>
<text x="79.8" y="95.3" transform="rotate(-90 79.8 95.3)">7</text>
<text x="97.5" y="92.8" transform="rotate(-90 97.5 92.8)">6</text>
<text x="149.2" y="93.7">1</text>
<text x="164.4" y="93.7">2</text>
<text x="206.3" y="92.5">1</text>
<text x="221.5" y="95">3</text>
<text x="221.5" y="92.5">4</text>
<text x="58.2" y="101.7" transform="rotate(-90 58.2 101.7)">1</text>
<text x="79.8" y="101.7" transform="rotate(-90 79.8 101.7)">2</text>
<text x="97.5" y="99.1" transform="rotate(-90 97.5 99.1)">3</text>
<text x="149.2" y="96.3">3</text>
<text x="164.4" y="96.3">4</text>
<text x="221.5" y="97.5">5</text>
<text x="62.8" y="105.2">4</text>
<text x="70.4" y="105.2">3</text>
<text x="67.1" y="112.5" transform="rotate(-90 67.1 112.5)">5</text>
<text x="75.9" y="110.6" transform="rotate(-90 75.9 110.6)">5</text>
<text x="75.9" y="116.9" transform="rotate(-90 75.9 116.9)">4</text>
<text x="149.2" y="117.9">1</text>
<text x="164.4" y="117.9">5</text>
<text x="222.8" y="117.9">1</text>
<text x="245.7" y="119.1">3</text>
<text x="47.6" y="121.7">2</text>
<text x="55.2" y="121.7">3</text>
<text x="62.8" y="121.7">1</text>
<text x="70.4" y="121.7">6</text>
<text x="149.2" y="122.9">2</text>
<text x="149.2" y="120.4">3</text>
<text x="164.4" y="120.4">4</text>
<text x="164.4" y="122.9">7</text>
<text x="164.4" y="125.5">8</text>
<text x="222.8" y="120.4">2</text>
<text x="51.8" y="129" transform="rotate(-90 51.8 129)">1</text>
<text x="67.1" y="129" transform="rotate(-90 67.1 129)">2</text>
<text x="164.4" y="128">6</text>
</g>
<g font-size="1.8" fill="#006464">
<text x="166.2" y="21.2">+3V3</text>
<text x="168.6" y="18.6">GND</text>
<text x="91.2" y="26.3">+5V</text>
<text x="91.2" y="28.8">GND</text>
<text x="106.7" y="26.6">J0</text>
<text x="106.7" y="29.2">JST XH/PH</text>
<text x="144.8" y="29.2">J1</text>
<text x="184.2" y="26.6">J4</text>
<text x="184.2" y="29.2">JST SH</text>
<text x="212.1" y="28.8">100R</text>
<text x="213.3" y="26.3">R3</text>
<text x="231.6" y="26.3">+5V</text>
<text x="239.6" y="29.8">LED2</text>
<text x="252" y="26.3">+5V</text>
<text x="260" y="29.8">LED3</text>
<text x="56.4" y="32.6">+5V</text>
<text x="56.4" y="35.2">GND</text>
<text x="69.9" y="35.2">GND</text>
<text x="69.9" y="32.6">+5V</text>
<text x="128.1" y="31.3">+3V3</text>
<text x="129.3" y="33.9">GND</text>
<text x="144.8" y="31.7">JST SH</text>
<text x="234.4" y="32.4">WS2812B-2020</text>
<text x="254.7" y="32.4">WS2812B-2020</text>
<text x="48.8" y="39">SM1</text>
<text x="54.6" y="37.7">+3.3V</text>
<text x="69.9" y="37.7">+3V3</text>
<text x="102.1" y="39">GND</text>
<text x="228.9" y="39">DIN</text>
<text x="233.4" y="39">DOUT</text>
<text x="234.5" y="37.1" transform="rotate(-90 234.5 37.1)">VDD</text>
<text x="249.2" y="39">DIN</text>
<text x="253.7" y="39">DOUT</text>
<text x="254.9" y="37.1" transform="rotate(-90 254.9 37.1)">VDD</text>
<text x="140.2" y="44">GND</text>
<text x="178.3" y="46.6">GND</text>
<text x="217.2" y="45.3">Open</text>
<text x="217.9" y="42.8">JP1</text>
<text x="234.5" y="42.9" transform="rotate(-90 234.5 42.9)">VSS</text>
<text x="254.9" y="42.9" transform="rotate(-90 254.9 42.9)">VSS</text>
<text x="98.8" y="51.7">+5V</text>
<text x="114.3" y="53.3">J3</text>
<text x="144.8" y="52">J2</text>
<text x="176.5" y="52">J5</text>
<text x="231.6" y="51.7">GND</text>
<text x="252" y="51.7">GND</text>
<text x="98.8" y="56.7">GND</text>
<text x="114.3" y="55.8">JST SH</text>
<text x="128.1" y="54.2">+3V3</text>
<text x="129.3" y="56.7">GND</text>
<text x="144.8" y="54.6">JST SH</text>
<text x="159.8" y="56.7">+3V3</text>
<text x="161" y="59.3">GND</text>
<text x="176.5" y="54.6">JST SH</text>
<text x="109.7" y="66.9">GND</text>
<text x="140.2" y="66.9">GND</text>
<text x="172" y="69.4">GND</text>
<text x="40.5" y="87.2">+3V3</text>
<text x="95.1" y="87.2">+3V3</text>
<text x="155.4" y="86">SM2</text>
<text x="212.6" y="86">SM4</text>
<text x="100.3" y="94.8">RN1C</text>
<text x="139.5" y="94.8">+3V3</text>
<text x="151.6" y="94.8">VDD</text>
<text x="159.6" y="94.8">SDA</text>
<text x="196.6" y="93.6">+3V3</text>
<text x="208.8" y="93.6">VCC</text>
<text x="216.7" y="93.6">SDA</text>
<text x="50.8" y="97.4">RN1A</text>
<text x="52" y="99.9">10K</text>
<text x="65.4" y="99.9">Q1A</text>
<text x="82.6" y="97.4">RN1B</text>
<text x="82.6" y="99.9">10K</text>
<text x="100.3" y="97.4">10K</text>
<text x="140.7" y="97.4">GND</text>
<text x="151.6" y="97.4">GND</text>
<text x="159.6" y="97.4">SCL</text>
<text x="197.8" y="96.1">GND</text>
<text x="208.8" y="96.1">GND</text>
<text x="215.4" y="98.7">ADDR</text>
<text x="216.8" y="96.1">SCL</text>
<text x="62.2" y="102.5">2N7002DW</text>
<text x="155.4" y="112.6">SM3</text>
<text x="228.3" y="113.9">TEMT6000X01</text>
<text x="233.6" y="111.4">U1</text>
<text x="48.3" y="119">BSS138</text>
<text x="50.7" y="116.4">Q2</text>
<text x="62.2" y="119">2N7002DW</text>
<text x="65.3" y="116.4">Q1B</text>
<text x="80.9" y="115" transform="rotate(-90 80.9 115)">10K</text>
<text x="83.4" y="115.7" transform="rotate(-90 83.4 115.7)">RN1D</text>
<text x="139.5" y="119">+3V3</text>
<text x="151.6" y="119">VIN</text>
<text x="159.6" y="119">SDA</text>
<text x="225.3" y="119">Emitter</text>
<text x="140.7" y="121.5">GND</text>
<text x="151.6" y="124.1">3V3</text>
<text x="151.6" y="121.5">GND</text>
<text x="159.6" y="121.5">SCL</text>
<text x="160.6" y="124.1">CS</text>
<text x="210.8" y="124.1">R2</text>
<text x="235.8" y="120.2">Collector</text>
<text x="254" y="120.2">+3V3</text>
<text x="159.5" y="129.1">ADD</text>
<text x="160.2" y="126.6">INT</text>
<text x="210.8" y="126.6">10K</text>
<text x="206.2" y="136.8">GND</text>
<text x="45" y="139.3">GND</text>
<text x="91.9" y="155.8">+5V</text>
<text x="121.8" y="155.8">+3V3</text>
<text x="40" y="166">5K1</text>
<text x="40.6" y="163.4">R1</text>
<text x="49.6" y="162.2">LED1</text>
<text x="49.8" y="164.7">Blue</text>
<text x="91.4" y="164.7">C1</text>
<text x="91.4" y="167.2">22u</text>
<text x="101.6" y="164.7">C2</text>
<text x="101.6" y="167.2">22u</text>
<text x="127" y="164.7">C3</text>
<text x="127" y="167.2">10u</text>
<text x="62.2" y="168.5">GND</text>
<text x="91.9" y="176.1">GND</text>
<text x="122.4" y="176.1">GND</text>
<text x="13.8" y="190.1">+3V3</text>
<text x="26.7" y="190.1">PWR_FLAG</text>
<text x="15" y="195.2">GND</text>
<text x="15" y="192.6">+5V</text>
<text x="26.7" y="195.2">PWR_FLAG</text>
<text x="26.7" y="192.6">PWR_FLAG</text>
</g>
<g font-size="1.4" fill="#840000">
<text x="46.6" y="57.2">Super</text>
<text x="46.7" y="55.5">ESP32-C3</text>
<text x="51.9" y="57.2">Mini</text>
<text x="211.6" y="100.8">BH1750</text>
</g>
<g font-size="1.2" fill="#006464">
<text x="41.1" y="35">GPIO5/A5/MISO</text>
<text x="41.1" y="37.5">GPIO6/MOSI</text>
<text x="41.1" y="40">GPIO7/SS</text>
<text x="41.1" y="47.7">GPIO10</text>
<text x="41.1" y="42.6">GPIO8/SDA</text>
<text x="41.1" y="45.1">GPIO9/SCL</text>
<text x="50.1" y="42.6">SCK/A4/GPIO4</text>
<text x="53.7" y="47.7">A2/GPIO2</text>
<text x="53.7" y="45.1">A3/GPIO3</text>
<text x="41.1" y="50.2">GPIO20/RX</text>
<text x="41.1" y="52.7">GPIO21/TX</text>
<text x="53.7" y="52.7">A0/GPIO0</text>
<text x="53.7" y="50.2">A1/GPIO1</text>
</g>
<g font-size="1.1" fill="#a90000">
<text x="61.4" y="31.5">5V</text>
<text x="61.7" y="34">G</text>
<text x="61" y="36.6">3V3</text>
</g>
<g font-size="1.1" fill="#840000">
<text x="234.8" y="42.8">RGB</text>
<text x="255.1" y="42.8">RGB</text>
<text x="153.2" y="100.1">AHT20+BMP280</text>
</g>
<g font-size=".5" fill="#840000">
<text x="102.8" y="29.9">Mounting</text>
<text x="140.9" y="34.9">Mounting</text>
<text x="179" y="37.5">Mounting</text>
<text x="110.4" y="57.8">Mounting</text>
<text x="140.9" y="57.8">Mounting</text>
<text x="172.7" y="60.3">Mounting</text>
</g>
</svg>
